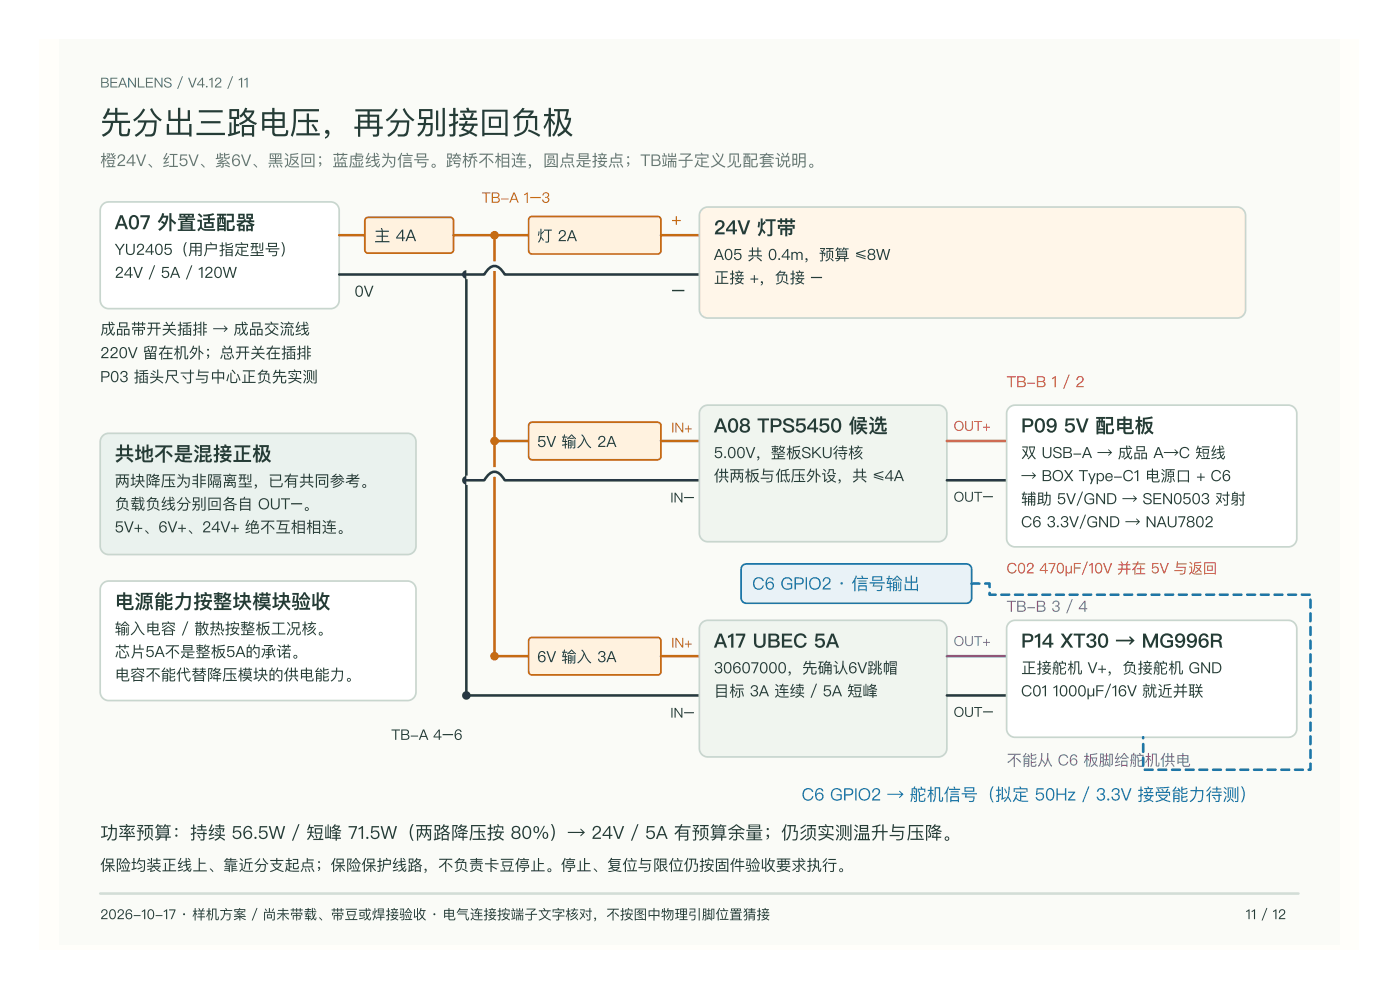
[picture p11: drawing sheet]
<svg xmlns="http://www.w3.org/2000/svg" width="420mm" height="297mm" viewBox="0 0 420 297" stroke-linecap="round" stroke-linejoin="round" font-family="sans-serif">
<path d="M11.9 11.9h396.1v273.1h-396.1z" fill="#fffefa"/>
<path d="M17.8 11.9h384.2v271.5h-384.2z" fill="#fafbf7"/>
<path d="M30.8 61.3l.9-.5 .9-.2h66.6a2.56 2.56 0 0 1 2.6 2.5v26.9a2.56 2.56 0 0 1-2.6 2.6h-66.6a2.56 2.56 0 0 1-2.5-2.6v-26.9l.2-.9z" fill="#fff"/>
<path d="M30.8 61.3l.9-.5 .9-.2h66.6a2.56 2.56 0 0 1 2.6 2.5v26.9a2.56 2.56 0 0 1-2.6 2.6h-66.6a2.56 2.56 0 0 1-2.5-2.6v-26.9l.2-.9z" fill="none" stroke="#c8d6ce" stroke-width=".51"/>
<path d="M101.8 70.6h7.7" fill="none" stroke="#c56b13" stroke-width=".77"/>
<path d="M109.8 65.5l.7-.3h24.6a1.02 1.02 0 0 1 1 1v8.7a1.02 1.02 0 0 1-1 1h-24.6a1.02 1.02 0 0 1-1-1v-8.7z" fill="#fff2df"/>
<path d="M109.8 65.5l.7-.3h24.6a1.02 1.02 0 0 1 1 1v8.7a1.02 1.02 0 0 1-1 1h-24.6a1.02 1.02 0 0 1-1-1v-8.7z" fill="none" stroke="#c56b13" stroke-width=".51"/>
<path d="M136.1 70.6h12.3v126.3" fill="none" stroke="#c56b13" stroke-width=".77"/>
<path d="M101.8 82.4h38.2v126.2" fill="none" stroke="#273843" stroke-width=".77"/>
<circle cx="148.4" cy="70.6" r="1.28" fill="#c56b13"/>
<path d="M148.4 70.6h10.3" fill="none" stroke="#c56b13" stroke-width=".77"/>
<path d="M159 65.2l.7-.3h37.7a1.02 1.02 0 0 1 1 1.1v9.2a1.02 1.02 0 0 1-1 1h-37.7a1.02 1.02 0 0 1-1-1v-9.2z" fill="#fff2df"/>
<path d="M159 65.2l.7-.3h37.7a1.02 1.02 0 0 1 1 1.1v9.2a1.02 1.02 0 0 1-1 1h-37.7a1.02 1.02 0 0 1-1-1v-9.2z" fill="none" stroke="#c56b13" stroke-width=".51"/>
<path d="M198.4 70.6h11.5" fill="none" stroke="#c56b13" stroke-width=".77"/>
<circle cx="140" cy="82.4" r="1.28" fill="#273843"/>
<path d="M140 82.4h5.4a4.5 4.5 0 0 1 3-2.6 3.9 3.9 0 0 1 3.1 2.6h58.4" fill="none" stroke="#fafbf7" stroke-width="2.8" stroke-linecap="butt"/>
<path d="M140 82.4h5.4a4.5 4.5 0 0 1 3-2.6 3.9 3.9 0 0 1 3.1 2.6h58.4" fill="none" stroke="#273843" stroke-width=".77"/>
<path d="M210.7 62.9l.8-.6 1-.2h158.8a2.56 2.56 0 0 1 2.6 2.6v28.2a2.56 2.56 0 0 1-2.6 2.5h-158.8a2.56 2.56 0 0 1-2.6-2.5v-28.2l.2-1z" fill="#fff6e9"/>
<path d="M210.7 62.9l.8-.6 1-.2h158.8a2.56 2.56 0 0 1 2.6 2.6v28.2a2.56 2.56 0 0 1-2.6 2.5h-158.8a2.56 2.56 0 0 1-2.6-2.5v-28.2l.2-1z" fill="none" stroke="#c8d6ce" stroke-width=".51"/>
<circle cx="148.4" cy="132.3" r="1.28" fill="#c56b13"/>
<path d="M148.4 132.3h10.3" fill="none" stroke="#c56b13" stroke-width=".77"/>
<path d="M159 127l.7-.3h37.7a1.02 1.02 0 0 1 1 1v9.2a1.02 1.02 0 0 1-1 1h-37.7a1.02 1.02 0 0 1-1-1v-9.2z" fill="#fff2df"/>
<path d="M159 127l.7-.3h37.7a1.02 1.02 0 0 1 1 1v9.2a1.02 1.02 0 0 1-1 1h-37.7a1.02 1.02 0 0 1-1-1v-9.2z" fill="none" stroke="#c56b13" stroke-width=".51"/>
<path d="M198.4 132.3h11.5" fill="none" stroke="#c56b13" stroke-width=".77"/>
<circle cx="140" cy="144.1" r="1.28" fill="#273843"/>
<path d="M140 144.1h5.4a4.5 4.5 0 0 1 3-2.6 3.9 3.9 0 0 1 3.1 2.6h58.4" fill="none" stroke="#fafbf7" stroke-width="2.8" stroke-linecap="butt"/>
<path d="M140 144.1h5.4a4.5 4.5 0 0 1 3-2.6 3.9 3.9 0 0 1 3.1 2.6h58.4" fill="none" stroke="#273843" stroke-width=".77"/>
<path d="M210.7 122.3l.8-.6 1-.2h69.1a2.56 2.56 0 0 1 2.6 2.6v35.9a2.56 2.56 0 0 1-2.6 2.5h-69.1a2.56 2.56 0 0 1-2.6-2.5v-35.9l.2-1z" fill="#f0f5ef"/>
<path d="M210.7 122.3l.8-.6 1-.2h69.1a2.56 2.56 0 0 1 2.6 2.6v35.9a2.56 2.56 0 0 1-2.6 2.5h-69.1a2.56 2.56 0 0 1-2.6-2.5v-35.9l.2-1z" fill="none" stroke="#c8d6ce" stroke-width=".51"/>
<path d="M284.2 132.3h17.9" fill="none" stroke="#c4323d" stroke-width=".77"/>
<path d="M284.2 144.1h17.9" fill="none" stroke="#273843" stroke-width=".77"/>
<path d="M302.9 122.3l.8-.6 1-.2h82a2.56 2.56 0 0 1 2.5 2.6v37.4a2.56 2.56 0 0 1-2.5 2.6h-82a2.56 2.56 0 0 1-2.6-2.6v-37.4l.2-1z" fill="#fff"/>
<path d="M302.9 122.3l.8-.6 1-.2h82a2.56 2.56 0 0 1 2.5 2.6v37.4a2.56 2.56 0 0 1-2.5 2.6h-82a2.56 2.56 0 0 1-2.6-2.6v-37.4l.2-1z" fill="none" stroke="#c8d6ce" stroke-width=".51"/>
<circle cx="148.4" cy="196.9" r="1.28" fill="#c56b13"/>
<path d="M148.4 196.9h10.3" fill="none" stroke="#c56b13" stroke-width=".77"/>
<path d="M159 191.5l.7-.3h37.7a1.02 1.02 0 0 1 1 1v9.3a1.02 1.02 0 0 1-1 1h-37.7a1.02 1.02 0 0 1-1-1v-9.3z" fill="#fff2df"/>
<path d="M159 191.5l.7-.3h37.7a1.02 1.02 0 0 1 1 1v9.3a1.02 1.02 0 0 1-1 1h-37.7a1.02 1.02 0 0 1-1-1v-9.3z" fill="none" stroke="#c56b13" stroke-width=".51"/>
<path d="M198.4 196.9h11.5" fill="none" stroke="#c56b13" stroke-width=".77"/>
<circle cx="140" cy="208.6" r="1.28" fill="#273843"/>
<path d="M140 208.6h69.9" fill="none" stroke="#273843" stroke-width=".77"/>
<path d="M210.7 186.9l.8-.6 1-.2h69.1a2.56 2.56 0 0 1 2.6 2.6v35.8a2.56 2.56 0 0 1-2.6 2.6h-69.1a2.56 2.56 0 0 1-2.6-2.6v-35.8l.2-1z" fill="#f0f5ef"/>
<path d="M210.7 186.9l.8-.6 1-.2h69.1a2.56 2.56 0 0 1 2.6 2.6v35.8a2.56 2.56 0 0 1-2.6 2.6h-69.1a2.56 2.56 0 0 1-2.6-2.6v-35.8l.2-1z" fill="none" stroke="#c8d6ce" stroke-width=".51"/>
<path d="M284.2 196.9h17.9" fill="none" stroke="#7b45b5" stroke-width=".77"/>
<path d="M284.2 208.6h17.9" fill="none" stroke="#273843" stroke-width=".77"/>
<path d="M302.9 186.9l.8-.6 1-.2h82a2.56 2.56 0 0 1 2.5 2.6v29.9a2.56 2.56 0 0 1-2.5 2.6h-82a2.56 2.56 0 0 1-2.6-2.6v-29.9l.2-1z" fill="#fff"/>
<path d="M302.9 186.9l.8-.6 1-.2h82a2.56 2.56 0 0 1 2.5 2.6v29.9a2.56 2.56 0 0 1-2.5 2.6h-82a2.56 2.56 0 0 1-2.6-2.6v-29.9l.2-1z" fill="none" stroke="#c8d6ce" stroke-width=".51"/>
<path d="M30.8 130.7l.9-.5 .9-.2h89.7a2.56 2.56 0 0 1 2.6 2.6v31.2a2.56 2.56 0 0 1-2.6 2.6h-89.7a2.56 2.56 0 0 1-2.5-2.6v-31.2l.2-1z" fill="#eaf2ee"/>
<path d="M30.8 130.7l.9-.5 .9-.2h89.7a2.56 2.56 0 0 1 2.6 2.6v31.2a2.56 2.56 0 0 1-2.6 2.6h-89.7a2.56 2.56 0 0 1-2.5-2.6v-31.2l.2-1z" fill="none" stroke="#c8d6ce" stroke-width=".51"/>
<path d="M30.8 175.1l.9-.6 .9-.2h89.7a2.56 2.56 0 0 1 2.6 2.6v30.7a2.56 2.56 0 0 1-2.6 2.6h-89.7a2.56 2.56 0 0 1-2.5-2.6v-30.7l.2-1z" fill="#fff"/>
<path d="M30.8 175.1l.9-.6 .9-.2h89.7a2.56 2.56 0 0 1 2.6 2.6v30.7a2.56 2.56 0 0 1-2.6 2.6h-89.7a2.56 2.56 0 0 1-2.5-2.6v-30.7l.2-1z" fill="none" stroke="#c8d6ce" stroke-width=".51"/>
<path d="M222.9 169.6l1.1-.4h66.1a1.54 1.54 0 0 1 1.5 1.5v8.7a1.54 1.54 0 0 1-1.5 1.6h-66.1a1.54 1.54 0 0 1-1.5-1.6v-8.7z" fill="#e9f2f7"/>
<path d="M222.9 169.6l1.1-.4h66.1a1.54 1.54 0 0 1 1.5 1.5v8.7a1.54 1.54 0 0 1-1.5 1.6h-66.1a1.54 1.54 0 0 1-1.5-1.6v-8.7z" fill="none" stroke="#1777ae" stroke-width=".51"/>
<path d="M291.4 174.8l2.5-.1a.38 .38 0 0 1 .4 .4 .38 .38 0 0 1-.4 .4h-2.4l-.3-.3zM295.4 174.8h1.8l.2 1.3a.38 .38 0 0 1-.4 .4 .38 .38 0 0 1-.4-.4v-1h.4v.4h-1.4l-.3-.3zM296.7 177.6l.4-.1 .3 .3v.6h-.4v-.4h1.8a.38 .38 0 0 1 .4 .4 .38 .38 0 0 1-.4 .4l-2-.1-.2-.3zM300.3 178.1l2.6-.1a.38 .38 0 0 1 .4 .4 .38 .38 0 0 1-.4 .4h-2.4l-.3-.3zM304.4 178.1l2.6-.1a.38 .38 0 0 1 .4 .4 .38 .38 0 0 1-.4 .4h-2.4l-.3-.3zM308.5 178.1l2.6-.1a.38 .38 0 0 1 .4 .4 .38 .38 0 0 1-.4 .4h-2.4l-.3-.3zM312.6 178.1l2.6-.1a.38 .38 0 0 1 .4 .4 .38 .38 0 0 1-.4 .4h-2.4l-.3-.3zM316.7 178.1l2.6-.1a.38 .38 0 0 1 .4 .4 .38 .38 0 0 1-.4 .4h-2.4l-.3-.3zM320.8 178.1l2.6-.1a.38 .38 0 0 1 .4 .4 .38 .38 0 0 1-.4 .4h-2.4l-.3-.3zM324.9 178.1l2.6-.1a.38 .38 0 0 1 .4 .4 .38 .38 0 0 1-.4 .4h-2.4l-.3-.3zM329 178.1l2.6-.1a.38 .38 0 0 1 .4 .4 .38 .38 0 0 1-.4 .4h-2.4l-.3-.3zM333.1 178.1l2.6-.1a.38 .38 0 0 1 .4 .4 .38 .38 0 0 1-.4 .4h-2.4l-.3-.3zM337.2 178.1l2.6-.1a.38 .38 0 0 1 .4 .4 .38 .38 0 0 1-.4 .4h-2.4l-.3-.3zM341.3 178.1l2.6-.1a.38 .38 0 0 1 .4 .4 .38 .38 0 0 1-.4 .4h-2.4l-.3-.3zM345.4 178.1l2.6-.1a.38 .38 0 0 1 .4 .4 .38 .38 0 0 1-.4 .4h-2.4l-.3-.3zM349.5 178.1l2.6-.1a.38 .38 0 0 1 .4 .4 .38 .38 0 0 1-.4 .4h-2.4l-.3-.3zM353.6 178.1l2.6-.1a.38 .38 0 0 1 .4 .4 .38 .38 0 0 1-.4 .4h-2.4l-.3-.3zM357.7 178.1l2.6-.1a.38 .38 0 0 1 .4 .4 .38 .38 0 0 1-.4 .4h-2.4l-.3-.3zM361.8 178.1l2.6-.1a.38 .38 0 0 1 .4 .4 .38 .38 0 0 1-.4 .4h-2.4l-.3-.3zM365.9 178.1l2.6-.1a.38 .38 0 0 1 .4 .4 .38 .38 0 0 1-.4 .4h-2.4l-.3-.3zM370 178.1l2.6-.1a.38 .38 0 0 1 .4 .4 .38 .38 0 0 1-.4 .4h-2.4l-.3-.3zM374.1 178.1l2.6-.1a.38 .38 0 0 1 .4 .4 .38 .38 0 0 1-.4 .4h-2.4l-.3-.3zM378.2 178.1l2.6-.1a.38 .38 0 0 1 .4 .4 .38 .38 0 0 1-.4 .4h-2.4l-.3-.3zM382.3 178.1l2.6-.1a.38 .38 0 0 1 .4 .4 .38 .38 0 0 1-.4 .4h-2.4l-.3-.3zM386.4 178.1l2.6-.1a.38 .38 0 0 1 .4 .4 .38 .38 0 0 1-.4 .4h-2.4l-.3-.3zM390.5 178.1l2.6-.1a.38 .38 0 0 1 .3 .4 .38 .38 0 0 1-.3 .4h-2.4l-.3-.3zM393 179.7l.4-.1 .3 .3v2.4a.38 .38 0 0 1-.4 .3 .38 .38 0 0 1-.4-.3zM393 183.8l.4-.1 .3 .3v2.4a.38 .38 0 0 1-.4 .3 .38 .38 0 0 1-.4-.3zM393 187.9l.4-.1 .3 .3v2.4a.38 .38 0 0 1-.4 .3 .38 .38 0 0 1-.4-.3zM393 192l.4-.1 .3 .3v2.4a.38 .38 0 0 1-.4 .3 .38 .38 0 0 1-.4-.3zM393 196.1l.4-.1 .3 .3v2.4a.38 .38 0 0 1-.4 .3 .38 .38 0 0 1-.4-.3zM393 200.2l.4-.1 .3 .3v2.4a.38 .38 0 0 1-.4 .3 .38 .38 0 0 1-.4-.3zM393 204.3l.4-.1 .3 .3v2.3a.38 .38 0 0 1-.4 .4 .38 .38 0 0 1-.4-.4zM393 208.4l.4-.1 .3 .3v2.3a.38 .38 0 0 1-.4 .4 .38 .38 0 0 1-.4-.4zM393 212.5l.4-.1 .3 .3v2.3a.38 .38 0 0 1-.4 .4 .38 .38 0 0 1-.4-.4zM393 216.6l.4-.1 .3 .3v2.3a.38 .38 0 0 1-.4 .4 .38 .38 0 0 1-.4-.4zM393 220.7l.4-.1 .3 .3v2.3a.38 .38 0 0 1-.4 .4 .38 .38 0 0 1-.4-.4zM393 224.8l.4-.1 .3 .3v2.3a.38 .38 0 0 1-.4 .4 .38 .38 0 0 1-.4-.4zM393 228.9l.4-.1 .3 .3v1.9l-.2 .3h-.7a.38 .38 0 0 1-.4-.4 .38 .38 0 0 1 .4-.4h.5v.4h-.4zM388.4 230.7l2.6-.2a.38 .38 0 0 1 .4 .4 .38 .38 0 0 1-.4 .4h-2.4l-.3-.3zM384.3 230.7l2.6-.2a.38 .38 0 0 1 .4 .4 .38 .38 0 0 1-.4 .4h-2.4l-.3-.3zM380.2 230.7l2.6-.2a.38 .38 0 0 1 .4 .4 .38 .38 0 0 1-.4 .4h-2.4l-.3-.3zM376.1 230.7l2.6-.2a.38 .38 0 0 1 .4 .4 .38 .38 0 0 1-.4 .4h-2.4l-.3-.3zM372 230.7l2.6-.2a.38 .38 0 0 1 .4 .4 .38 .38 0 0 1-.4 .4h-2.4l-.3-.3zM367.9 230.7l2.6-.2a.38 .38 0 0 1 .4 .4 .38 .38 0 0 1-.4 .4h-2.4l-.3-.3zM363.8 230.7l2.6-.2a.38 .38 0 0 1 .4 .4 .38 .38 0 0 1-.4 .4h-2.4l-.3-.3zM359.7 230.7l2.6-.2a.38 .38 0 0 1 .4 .4 .38 .38 0 0 1-.4 .4h-2.4l-.3-.3zM355.6 230.7l2.6-.2a.38 .38 0 0 1 .4 .4 .38 .38 0 0 1-.4 .4h-2.4l-.3-.3zM351.6 230.7l2.5-.2a.38 .38 0 0 1 .4 .4 .38 .38 0 0 1-.4 .4h-2.4l-.3-.3zM347.5 230.7l2.5-.2a.38 .38 0 0 1 .4 .4 .38 .38 0 0 1-.4 .4h-2.4l-.3-.3zM343.4 230.7l2.5-.2a.38 .38 0 0 1 .4 .4 .38 .38 0 0 1-.4 .4h-2.4l-.3-.3zM342.8 227.1l.4-.1 .3 .3v2.3a.38 .38 0 0 1-.4 .4 .38 .38 0 0 1-.4-.4zM342.8 223l.4-.1 .3 .3v2.3a.38 .38 0 0 1-.4 .4 .38 .38 0 0 1-.4-.4zM342.7 221.3a.47 .47 0 0 1 .9 0 .47 .47 0 0 1-.9 0z" fill="#1777ae"/>
<path d="M30.1 268.1h359.6" fill="none" stroke="#d2ddd6" stroke-width=".77"/>
<text font-size="9.5" fill="#253c36" x="30.1" y="40.1">先分出三路电压，再分别接回负极</text>
<g font-size="5.9" fill="#253c36">
<text x="34.4" y="68.8">A07 外置适配器</text>
<text x="214.3" y="70.3">24V 灯带</text>
<text x="214.3" y="129.7">A08 TPS5450 候选</text>
<text x="306.5" y="129.7">P09</text>
<text x="319.4" y="129.7">5V 配电板</text>
<text x="34.4" y="138.2">共地不是混接正极</text>
<text x="34.4" y="182.5">电源能力 按整块模块验收</text>
<text x="214.3" y="194.3">A17 UBEC 5A</text>
<text x="306.5" y="194.3">P14 XT30 → MG996R</text>
</g>
<text font-size="5.4" fill="#253c36" x="30.1" y="251.7">功率预算：持续 56.5W / 短峰 71.5W（两路降压按 80%）→ 24V / 5A 有预算余量；仍须实测温升与压降。</text>
<text font-size="5.1" fill="#c56b13" x="201.5" y="67.5">+</text>
<text font-size="5.1" fill="#253c36" x="201.5" y="89">−</text>
<g font-size="5.1" fill="#1777ae">
<text x="225.8" y="176.9">C6 GPIO2 · 信号输出</text>
<text x="240.6" y="240.2">C6 GPIO2 → 舵机信号（拟定 50Hz / 3.3V 接受能力 待测）</text>
</g>
<text font-size="4.9" fill="#657a73" x="30.1" y="49.8">橙24V、红5V、紫6V、黑返回；蓝虚线为信号。跨桥不相连，圆点是接点；TB端子定义见配套说明。</text>
<text font-size="4.9" fill="#253c36" x="112.3" y="72.4">主 4A</text>
<g font-size="4.6" fill="#253c36">
<text x="34.4" y="76.5">YU2405（用户指定型号）</text>
<text x="161.2" y="72.4">灯 2A</text>
<text x="214.3" y="78">A05 共 0.4m，预算 ≤8W</text>
<text x="34.4" y="83.4">24V / 5A / 120W</text>
<text x="106.4" y="89">0V</text>
<text x="214.3" y="84.9">正接 +，负接 −</text>
<text x="30.1" y="100.3">成品带开关插排 → 成品交流线</text>
<text x="30.1" y="107.5">220V 留在机外；总开关在插排</text>
<text x="30.1" y="114.6">P03 插头尺寸与中心正负先实测</text>
<text x="161.2" y="134.1">5V 输入 2A</text>
<text x="214.3" y="137.4">5.00V，整板SKU待核</text>
<text x="306.5" y="137.4">双 USB-A → 成品 A→C 短线</text>
<text x="34.4" y="145.9">两块降压为非隔离型，已有共同参考。</text>
<text x="214.3" y="144.3">供两板与低压外设，共 ≤4A</text>
<text x="306.5" y="144.3">→ BOX Type-C1 电源口 + C6</text>
<text x="34.4" y="152.8">负载负线分别回各自 OUT−。</text>
<text x="306.5" y="151.3">辅助 5V/GND → SEN0503 对射</text>
<text x="34.4" y="159.7">5V+、6V+、24V+ 绝不互相相连。</text>
<text x="306.5" y="158.2">C6</text>
<text x="314.1" y="158.2">3.3V/GND → NAU7802</text>
<text x="34.4" y="190.2">输入电容 / 散热按整板工况核。</text>
<text x="34.4" y="197.1">芯片 5A不是整板5A的承诺。</text>
<text x="161.2" y="198.6">6V 输入 3A</text>
<text x="214.3" y="202">30607000，先确认6V跳帽</text>
<text x="306.5" y="202">正接舵机 V+，负接舵机 GND</text>
<text x="34.4" y="204">电容不能代替降压模块的供电能力 。</text>
<text x="214.3" y="208.9">目 标 3A 连续 / 5A 短峰</text>
<text x="306.5" y="208.9">C01</text>
<text x="316" y="208.9">1000µF/16V 就近并联</text>
<text x="30.1" y="261.2">保险均装正线上、靠近分支起点；保险保护线路，不负责卡豆停止。停止、复位与限位仍按固件验收要求执行。</text>
</g>
<text font-size="4.6" fill="#c4323d" x="302.1" y="116.2">TB-B 1 / 2</text>
<g font-size="4.6" fill="#7b45b5">
<text x="302.1" y="183.5">TB-B 3 / 4</text>
<text x="302.1" y="229.6">不能从 C6 板脚给舵</text>
<text x="343.6" y="229.6">机供电</text>
</g>
<text font-size="4.4" fill="#c56b13" x="144.6" y="60.8">TB-A 1–3</text>
<g font-size="4.4" fill="#c4323d">
<text x="302.1" y="172">C02</text>
<text x="312" y="172">470µF/10V 并在 5V 与返回</text>
</g>
<text font-size="4.4" fill="#253c36" x="117.4" y="222">TB-A 4–6</text>
<text font-size="4.1" fill="#47786b" x="30.1" y="26.2">BEANLENS / V4.12 / 11</text>
<g font-size="4.1" fill="#c56b13">
<text x="201.5" y="129.7">IN+</text>
<text x="201.5" y="194.3">IN+</text>
</g>
<text font-size="4.1" fill="#c4323d" x="286.2" y="129.2">OUT+</text>
<g font-size="4.1" fill="#253c36">
<text x="201.2" y="150.7">IN−</text>
<text x="286.2" y="150.5">OUT−</text>
<text x="201.2" y="215.3">IN−</text>
<text x="286.2" y="215">OUT−</text>
<text x="30.1" y="275.8">2026-10-17 · 样机方案 / 尚未带载、带豆或焊接验收 · 电气连接按端子文字核对，不按图中物理引脚位置猜接</text>
<text x="373.9" y="275.8">11 / 12</text>
</g>
<text font-size="4.1" fill="#7b45b5" x="286.2" y="193.8">OUT+</text>
</svg>
